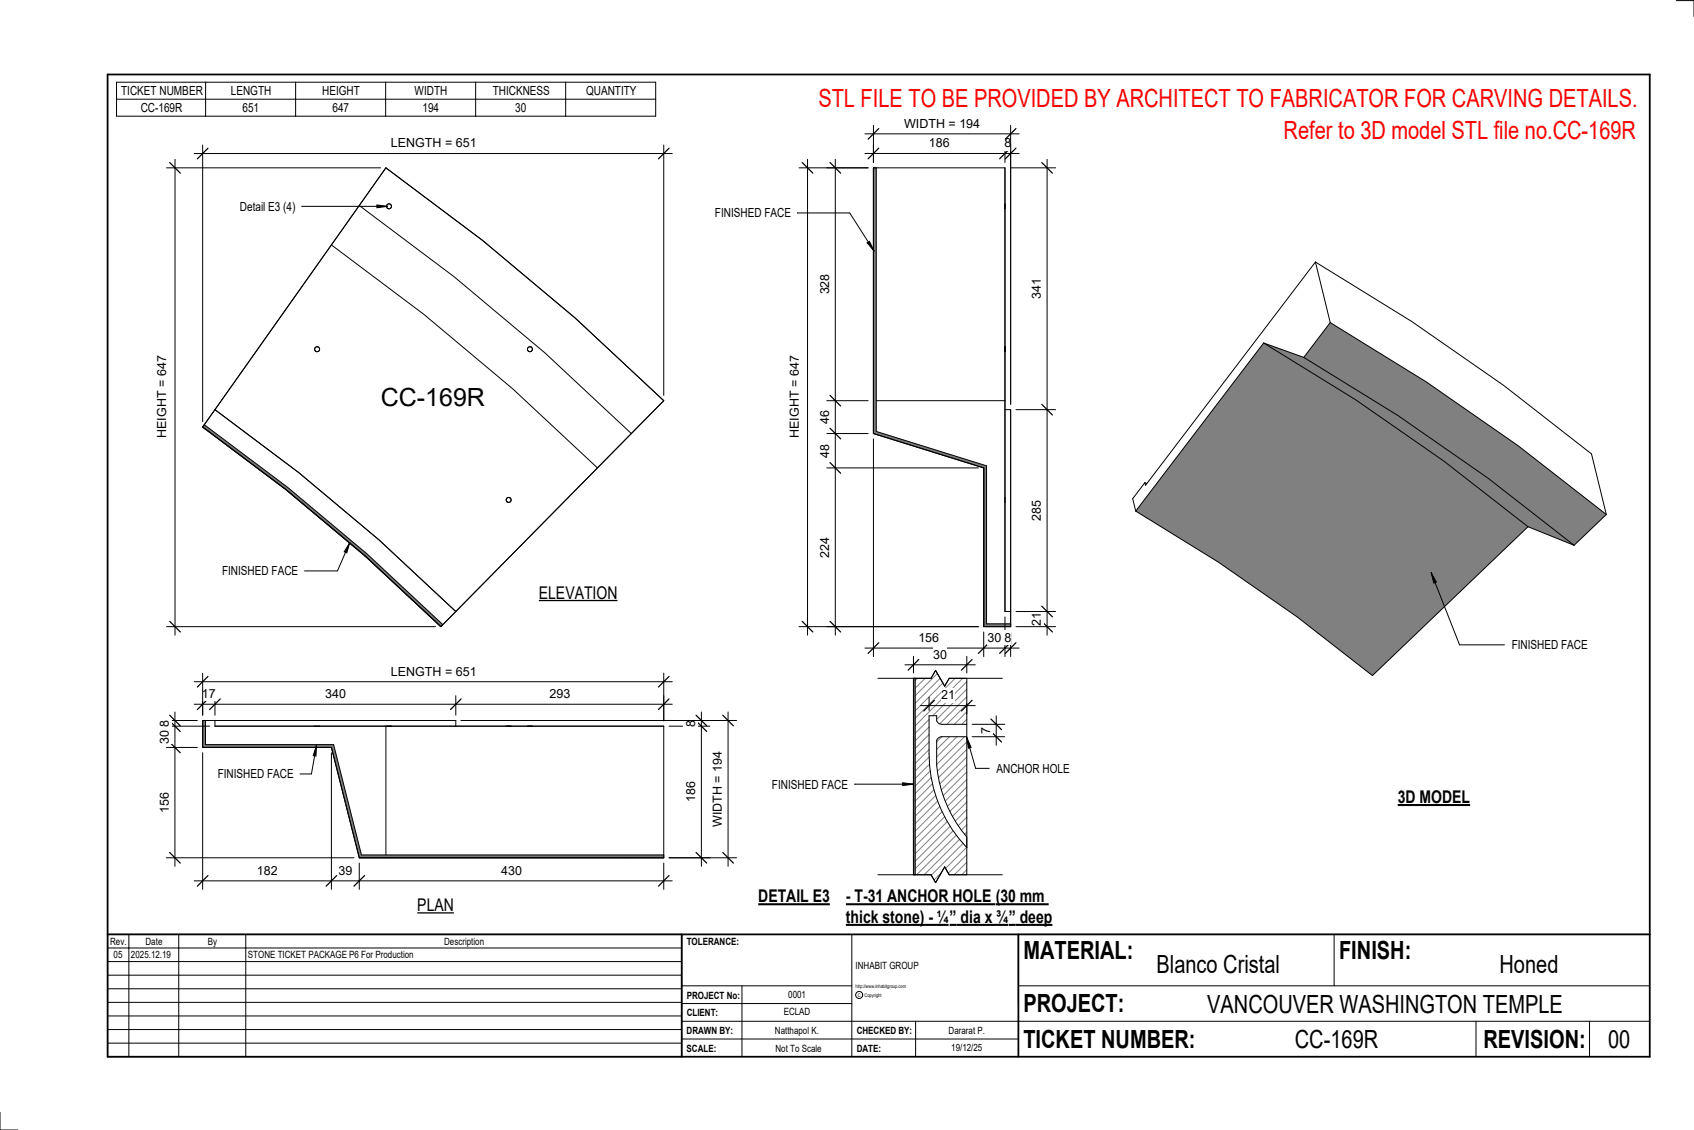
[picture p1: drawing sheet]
<svg xmlns="http://www.w3.org/2000/svg" width="914mm" height="610mm" viewBox="0 0 914 610" stroke-linecap="round" stroke-linejoin="round" font-family="sans-serif">
<g fill="#808080">
<path d="M682 185l50 31 47 33 46 35-84 80a949 949 0 0 0-128-88z"/>
<path d="M682 185l22 8 51 31 48 34 47 36-25-10-46-35-47-33z"/>
<path d="M718 174l52 32 50 35 47 37-17 16a1082 1082 0 0 0-146-101z"/>
</g>
<g fill="none" stroke="#000" stroke-width=".54">
<path d="M710 141l52 32 50 35 47 37 8 33M710 141l8 33M710 141l-92 121v-2M718 174l52 32 50 35 47 37M718 174l-14 19M682 185l50 31 47 33 46 35M682 185l22 8M682 185l-69 91M704 193l51 31 48 34 47 36M613 276l45 27 42 30 41 31 84-80M618 260l1 1M618 260l-7 9 2 7"/>
<path d="M867 278l-17 16M825 284l25 10"/>
</g>
<path d="M471 91h2v142l60 18v86h13v1h-15v-86l-60-18z" fill="#7c7c7c"/>
<g fill="none" stroke="#000" stroke-width=".54">
<path d="M471 91v125M471 91v143M471 91h71M473 91v142l60 18v86h13M542 91v125h-69M542 91v239M471 111v123M542 110v3zM542 187v3zM471 234l60 18M546 221h-4v47M546 221v109"/>
<path d="M546 221v117M531 252v86M542 268v3M542 271v59M531 338h15M542 330h4M546 330v8"/>
</g>
<path d="M110 229l45 34 43 36 41 38-1 1-41-38-43-36-45-34z" fill="#7c7c7c"/>
<g fill="none" stroke="#000" stroke-width=".54">
<path d="M208 91l53 39 50 42 47 44M208 91l-99 139M208 91l-14 20M194 111l-15 21 50 38 48 40 45 42 19-18M194 111l51 38 49 41 47 44M358 216l-120 122M358 216l-17 18M109 230l45 34 43 36 41 38M109 230l7-9 45 34 44 36 41 39M110 229l45 34 43 36 41 38-1 1"/>
<circle cx="210" cy="111" r="1.3"/>
<circle cx="171" cy="188" r="1.3"/>
<circle cx="286" cy="188" r="1.3"/>
<circle cx="275" cy="270" r="1.3"/>
</g>
<path d="M109 389h2v13h69l15 59h163v2h-164l-15-60h-70z" fill="#7c7c7c"/>
<g fill="none" stroke="#000" stroke-width=".54">
<path d="M109 389h137M109 389h7M109 389v14M111 389v13h69l15 59h163M116 392h54M116 389h130M116 392h92M116 389v3M170 392h3M173 392h73M208 392h150M208 392v69"/>
<path d="M211 392h-2h2M246 392h112M246 389v3M273 392h3zM285 392h2zM358 392v71M109 403h70M179 403l15 60M194 463h147M194 463h164M208 463h150"/>
</g>
<path d="M494 366v106h9l2 4 5-8 2 4h10v-15a73 73 0 0 1-20-50v-21h4v3l2 2h14v-25h-10l-2 4-5-8-2 4zM506 398v1a67 67 0 0 0 4 32 69 69 0 0 0 12 21v-55h-14z" fill="#fff"/>
<path d="M493 366h1v106h-1z" fill="#7c7c7c"/>
<g fill="none" stroke="#808080" stroke-width=".54">
<path d="M495 366l-1 1M499 366l-5 5M506 363l-12 12M507 366l-13 13M509 368l-15 15M516 366l-22 21M520 366l-26 26M522 368l-19 18M522 372l-16 16M522 376l-15 15M522 380l-11 11M502 388l-8 8"/>
<path d="M502 392l-8 8M502 396l-8 8M508 397l-2 3M512 397l-6 7M517 397l-11 11M521 397l-15 15M522 384l-7 7M522 388l-3 3M502 400l-8 8M502 404l-8 8M502 408l-8 8M502 412l-8 8"/>
<path d="M502 416l-8 8M503 419l-9 9M522 400l-16 16M522 404l-15 16M522 408l-15 15M522 412l-14 14M522 416l-13 13M503 423l-9 9M504 426l-10 10M505 429l-11 11M506 432l-12 12M507 435l-13 13"/>
<path d="M509 438l-15 14M522 421l-12 11M522 425l-11 10M522 429l-9 9M522 433l-8 7M522 437l-6 6M510 441l-16 15M511 443l-17 18M513 446l-19 19M514 448l-20 21M516 451l-21 21M518 453l-19 19"/>
<path d="M520 455l-17 17M522 457l-12 12M522 441l-5 4M522 445l-3 3M522 449l-1 1M508 471l-4 4M522 461l-10 10M522 465l-7 7M522 469l-3 3"/>
</g>
<path d="M446 91h23M451 86v257M446 216h23M446 234h23M446 252h82M446 338h82M493 366h10l2-4 5 8 2-4h10v106h-10l-2-4-5 8-2-4h-10zM494 366v106M522 391h-14l-2-2v-3h-4a112 112 0 0 0 4 45 73 73 0 0 0 16 26M522 397h-14l-2 2a67 67 0 0 0 6 37 69 69 0 0 0 10 16" fill="none" stroke="#000" stroke-width=".54"/>
<path d="M448 88l6 5M448 213l6 6M448 231l6 6M448 250l6 5M448 335l6 6" fill="none" stroke="#000" stroke-width=".67"/>
<g fill="#fff">
<path d="M441 290h8v11h-8z"/>
<path d="M441 239h8v8h-8z"/>
<path d="M441 221h8v8h-8z"/>
<path d="M441 148h8v11h-8z"/>
</g>
<path d="M431 91h38M436 86v257M431 338h97" fill="none" stroke="#000" stroke-width=".54"/>
<path d="M433 88l6 5M433 335l6 6" fill="none" stroke="#000" stroke-width=".67"/>
<path d="M425 192h8v44h-8z" fill="#fff"/>
<path d="M471 78v10M542 78v10M546 78v140M467 83h83" fill="none" stroke="#000" stroke-width=".54"/>
<path d="M474 80l-5 6M545 80l-5 6M548 80l-5 6" fill="none" stroke="#000" stroke-width=".67"/>
<g fill="#fff">
<path d="M542 73h4v8h-4z"/>
<path d="M501 73h11v8h-11z"/>
</g>
<path d="M471 237v117M542 333v21M467 350h83M531 341v13M546 341v13" fill="none" stroke="#000" stroke-width=".54"/>
<path d="M474 347l-5 5M534 347l-6 5M545 347l-5 5M548 347l-5 5" fill="none" stroke="#000" stroke-width=".67"/>
<g fill="#fff">
<path d="M542 340h4v8h-4z"/>
<path d="M533 340h7v8h-7z"/>
<path d="M496 340h11v8h-11z"/>
</g>
<path d="M467 72h83M471 68v20M546 68v150" fill="none" stroke="#000" stroke-width=".54"/>
<path d="M474 69l-5 6M548 69l-5 6" fill="none" stroke="#000" stroke-width=".67"/>
<path d="M488 63h41v7h-41z" fill="#fff"/>
<path d="M545 91h25M565 86v257M548 221h22M548 330h22M548 338h22" fill="none" stroke="#000" stroke-width=".54"/>
<path d="M562 88l6 5M562 218l6 6M562 327l6 6M562 335l6 6" fill="none" stroke="#000" stroke-width=".67"/>
<g fill="#fff">
<path d="M556 330h7v8h-7z"/>
<path d="M556 270h7v11h-7z"/>
<path d="M556 150h7v11h-7z"/>
<path d="M206 207h56v15h-56z"/>
</g>
<path d="M163 111h46M203 111h6l-6 1z" fill="none" stroke="#000" stroke-width=".54"/>
<path d="M203 111h6l-6 1z" fill="#000"/>
<path d="M130 108h29v7h-29z" fill="#fff"/>
<path d="M109 78v150M358 78v135M105 83h258" fill="none" stroke="#000" stroke-width=".54"/>
<path d="M112 80l-5 6M361 80l-6 6" fill="none" stroke="#000" stroke-width=".67"/>
<path d="M211 73h46v8h-46z" fill="#fff"/>
<path d="M90 91h115M94 86v257M90 338h145" fill="none" stroke="#000" stroke-width=".54"/>
<path d="M92 88l5 5M92 335l5 6" fill="none" stroke="#000" stroke-width=".67"/>
<path d="M84 192h7v44h-7z" fill="#fff"/>
<path d="M105 380h258M109 375v11M116 375v11M246 375v11M358 375v14" fill="none" stroke="#000" stroke-width=".54"/>
<path d="M112 377l-5 6M119 377l-6 6M249 377l-6 6M361 377l-6 6" fill="none" stroke="#000" stroke-width=".67"/>
<g fill="#fff">
<path d="M297 370h11v8h-11z"/>
<path d="M176 370h11v8h-11z"/>
<path d="M109 370h7v8h-7z"/>
</g>
<path d="M105 368h258M109 363v23M358 363v26" fill="none" stroke="#000" stroke-width=".54"/>
<path d="M112 365l-5 6M361 365l-6 6" fill="none" stroke="#000" stroke-width=".67"/>
<path d="M211 358h46v8h-46z" fill="#fff"/>
<path d="M249 389h134M361 392h22M379 384v83M361 463h22" fill="none" stroke="#000" stroke-width=".54"/>
<path d="M376 389l5 6M376 386l5 6M376 460l5 6" fill="none" stroke="#000" stroke-width=".67"/>
<g fill="#fff">
<path d="M369 388h8v4h-8z"/>
<path d="M369 422h8v11h-8z"/>
</g>
<path d="M109 406v74M179 406v74M105 475h258M194 466v14M358 466v14" fill="none" stroke="#000" stroke-width=".54"/>
<path d="M112 472l-5 6M182 472l-6 6M197 472l-6 6M361 472l-6 6" fill="none" stroke="#000" stroke-width=".67"/>
<g fill="#fff">
<path d="M271 466h11v7h-11z"/>
<path d="M183 466h7v7h-7z"/>
<path d="M139 466h11v7h-11z"/>
</g>
<path d="M90 392h23M90 389h17M94 384v83M90 403h17M90 463h101" fill="none" stroke="#000" stroke-width=".54"/>
<path d="M92 389l5 6M92 386l5 6M92 400l5 6M92 460l5 6" fill="none" stroke="#000" stroke-width=".67"/>
<g fill="#fff">
<path d="M85 388h8v4h-8z"/>
<path d="M85 394h8v7h-8z"/>
<path d="M85 427h8v12h-8z"/>
</g>
<path d="M249 389h149M393 384v83M361 463h37" fill="none" stroke="#000" stroke-width=".54"/>
<path d="M390 386l6 6M390 460l6 6" fill="none" stroke="#000" stroke-width=".67"/>
<path d="M384 405h7v41h-7z" fill="#fff"/>
<path d="M474 366h29l2-4 5 8 2-4h29M461 423h32M487 422l6 1-6 1zM474 472h29l2 4 5-8 2 4h29" fill="none" stroke="#000" stroke-width=".54"/>
<path d="M487 422l6 1-6 1z" fill="#000"/>
<g fill="#fff">
<path d="M417 419h40v8h-40z"/>
<path d="M409 478h39v11h-39z"/>
</g>
<path d="M409 488h39" fill="none" stroke="#000" stroke-width="1.1" stroke-linecap="butt"/>
<g fill="#fff">
<path d="M457 478h80v11h-80z"/>
<path d="M537 478h29v11h-29z"/>
<path d="M457 489h56v11h-56z"/>
<path d="M513 489h3v11h-3z"/>
<path d="M516 489h28v11h-28z"/>
<path d="M544 489h4v11h-4z"/>
<path d="M548 489h20v11h-20z"/>
</g>
<path d="M457 488h80M457 499h55M513 499h31M537 488h29M544 499h24" fill="none" stroke="#000" stroke-width="1.1" stroke-linecap="butt"/>
<path d="M525 397h17M525 391h17M538 386v16" fill="none" stroke="#000" stroke-width=".54"/>
<path d="M535 395l6 5M535 388l6 6" fill="none" stroke="#000" stroke-width=".67"/>
<path d="M528 392h8v4h-8z" fill="#fff"/>
<path d="M502 376v7M522 379v6M497 381h29" fill="none" stroke="#000" stroke-width=".54"/>
<path d="M504 378l-5 6M525 378l-6 6" fill="none" stroke="#000" stroke-width=".67"/>
<path d="M508 371h7v8h-7z" fill="#fff"/>
<path d="M522 398l2 5-1 1z" fill="#000"/>
<path d="M522 398l2 5-1 1zM522 398l5 17h7" fill="none" stroke="#000" stroke-width=".54"/>
<path d="M538 411h39v7h-39z" fill="#fff"/>
<path d="M488 359h38M493 354v9M522 354v9" fill="none" stroke="#000" stroke-width=".54"/>
<path d="M496 356l-6 6M525 356l-6 6" fill="none" stroke="#000" stroke-width=".67"/>
<path d="M504 349h7v8h-7z" fill="#fff"/>
<g fill="none" stroke="#000" stroke-width=".54">
<path d="M905 0h9v9M460 504v66M720 504v28M891 504h-341v37M368 532h92M401 532v38M550 532h341M368 551h523M368 541h92M494 551v19M797 551v19M858 551v19"/>
<path d="M368 561h182M0 600v10h10"/>
<circle cx="464" cy="537" r="1.9"/>
</g>
<path d="M58 40h833v530h-833zM58 504h833M368 504v66M550 504v66" fill="none" stroke="#000" stroke-width=".96"/>
<g fill="#fff">
<path d="M652 534h192v15h-192z"/>
<path d="M513 562h17v6h-17z"/>
<path d="M425 533h10v6h-10z"/>
<path d="M423 543h15v6h-15z"/>
<path d="M418 553h24v6h-24z"/>
<path d="M624 513h68v15h-68z"/>
<path d="M809 513h33v15h-33z"/>
<path d="M512 553h20v6h-20z"/>
<path d="M699 553h45v15h-45z"/>
<path d="M442 45h443v16h-443z"/>
<path d="M868 553h12v15h-12z"/>
<path d="M61 512h5v6h-5z"/>
<path d="M693 63h192v15h-192z"/>
<path d="M291 314h42v11h-42z"/>
</g>
<path d="M291 324h42" fill="none" stroke="#000" stroke-width=".69" stroke-linecap="butt"/>
<path d="M225 483h20v11h-20z" fill="#fff"/>
<path d="M225 492h20" fill="none" stroke="#000" stroke-width=".69" stroke-linecap="butt"/>
<path d="M754 424h40v12h-40z" fill="#fff"/>
<path d="M754 434h40" fill="none" stroke="#000" stroke-width="1.1" stroke-linecap="butt"/>
<g fill="none" stroke="#000" stroke-width=".54">
<path d="M63 44h291v19h-291zM63 54h291M111 44v19M160 44v19M208 44v19M257 44v19M305 44v19M430 115h29l13 20M468 131l1-1 3 5zM58 504h310v66h-310zM58 519h310M58 511h310"/>
<path d="M70 504v66M96 504v66M133 504v66M58 533h310M58 526h310M58 555h310M58 548h310M58 541h310M58 563h310"/>
</g>
<path d="M468 131l1-1 3 5z" fill="#000"/>
<path d="M386 111h41v8h-41z" fill="#fff"/>
<path d="M773 309l2 5-1 1z" fill="#000"/>
<path d="M773 309l2 5-1 1zM773 309l15 39h24" fill="none" stroke="#000" stroke-width=".54"/>
<path d="M816 344h41v8h-41z" fill="#fff"/>
<path d="M189 293l-2 5h-1z" fill="#000"/>
<path d="M189 293l-2 5h-1zM189 293l-7 15h-18" fill="none" stroke="#000" stroke-width=".54"/>
<path d="M120 304h40v8h-40z" fill="#fff"/>
<path d="M171 402v6h-2z" fill="#000"/>
<path d="M171 402v6h-2zM171 402l-3 16h-6" fill="none" stroke="#000" stroke-width=".54"/>
<path d="M118 414h40v7h-40z" fill="#fff"/>
<g font-size="13.5" fill="#f00">
<text x="442" y="58">STL FILE TO BE PROVIDED BY ARCHITECT TO FABRICATOR FOR CARVING DETAILS.</text>
<text x="693" y="75">Refer to 3D model STL file no.CC-169R</text>
</g>
<g font-size="13.5">
<text x="206" y="219">CC-169R</text>
<text x="552" y="517">MATERIAL:</text>
<text x="723" y="517">FINISH:</text>
<text x="624" y="525">Blanco Cristal</text>
<text x="809" y="525">Honed</text>
<text x="552" y="546">PROJECT:</text>
<text x="652" y="546">VANCOUVER WASHINGTON TEMPLE</text>
<text x="552" y="565">TICKET NUMBER:</text>
<text x="699" y="565">CC-169R</text>
<text x="801" y="565">REVISION:</text>
<text x="868" y="565">00</text>
</g>
<g font-size="9.4">
<text x="291" y="323">ELEVATION</text>
<text x="754" y="433">3D MODEL</text>
<text x="225" y="491">PLAN</text>
<text x="409" y="487">DETAIL E3</text>
<text x="457" y="487">- T-31 ANCHOR HOLE</text>
<text x="537" y="487">(30 mm</text>
<text x="457" y="498">thick stone) - ¼</text>
<text x="513" y="498">”</text>
<text x="519" y="498">dia x ¾</text>
<text x="544" y="498">”</text>
<text x="550" y="498">deep</text>
</g>
<g font-size="6.7">
<text x="65" y="51">TICKET NUMBER</text>
<text x="125" y="51">LENGTH</text>
<text x="174" y="51">HEIGHT</text>
<text x="224" y="51">WIDTH</text>
<text x="266" y="51">THICKNESS</text>
<text x="316" y="51">QUANTITY</text>
<text x="76" y="60">CC-169R</text>
<text x="131" y="60">651</text>
<text x="179" y="60">647</text>
<text x="228" y="60">194</text>
<text x="278" y="60">30</text>
<text x="488" y="69">WIDTH = 194</text>
<text x="211" y="79">LENGTH = 651</text>
<text x="501" y="79">186</text>
<text x="542" y="79">8</text>
<text x="130" y="114">Detail E3 (4)</text>
<text x="386" y="117">FINISHED FACE</text>
<text x="448" y="159" transform="rotate(-90 448 159)">328</text>
<text x="562" y="161" transform="rotate(-90 562 161)">341</text>
<text x="448" y="229" transform="rotate(-90 448 229)">46</text>
<text x="90" y="236" transform="rotate(-90 90 236)">HEIGHT = 647</text>
<text x="431" y="236" transform="rotate(-90 431 236)">HEIGHT = 647</text>
<text x="448" y="247" transform="rotate(-90 448 247)">48</text>
<text x="562" y="281" transform="rotate(-90 562 281)">285</text>
<text x="448" y="301" transform="rotate(-90 448 301)">224</text>
<text x="120" y="310">FINISHED FACE</text>
<text x="562" y="338" transform="rotate(-90 562 338)">21</text>
<text x="496" y="346">156</text>
<text x="533" y="346">30</text>
<text x="542" y="346">8</text>
<text x="816" y="350">FINISHED FACE</text>
<text x="504" y="355">30</text>
<text x="211" y="364">LENGTH = 651</text>
<text x="109" y="377">17</text>
<text x="176" y="377">340</text>
<text x="297" y="377">293</text>
<text x="508" y="377">21</text>
<text x="91" y="392" transform="rotate(-90 91 392)">8</text>
<text x="375" y="392" transform="rotate(-90 375 392)">8</text>
<text x="534" y="396" transform="rotate(-90 534 396)">7</text>
<text x="91" y="401" transform="rotate(-90 91 401)">30</text>
<text x="118" y="420">FINISHED FACE</text>
<text x="538" y="417">ANCHOR HOLE</text>
<text x="417" y="425">FINISHED FACE</text>
<text x="375" y="433" transform="rotate(-90 375 433)">186</text>
<text x="91" y="439" transform="rotate(-90 91 439)">156</text>
<text x="390" y="446" transform="rotate(-90 390 446)">WIDTH = 194</text>
<text x="139" y="472">182</text>
<text x="183" y="472">39</text>
<text x="271" y="472">430</text>
</g>
<g font-size="5.4">
<text x="59" y="510">Rev.</text>
<text x="79" y="510">Date</text>
<text x="112" y="510">By</text>
<text x="240" y="510">Description</text>
<text x="371" y="510">TOLERANCE:</text>
<text x="61" y="517">05</text>
<text x="71" y="517">2025.12.19</text>
<text x="134" y="517">STONE TICKET PACKAGE P6 For Production</text>
<text x="462" y="523">INHABIT GROUP</text>
<text x="371" y="539">PROJECT No:</text>
<text x="425" y="538">0001</text>
<text x="371" y="548">CLIENT:</text>
<text x="423" y="548">ECLAD</text>
<text x="371" y="558">DRAWN BY:</text>
<text x="418" y="558">Natthapol K.</text>
<text x="462" y="558">CHECKED BY:</text>
<text x="512" y="558">Dararat P.</text>
<text x="371" y="567">SCALE:</text>
<text x="419" y="567">Not To Scale</text>
<text x="462" y="567">DATE:</text>
<text x="513" y="567">19/12/25</text>
</g>
<g font-size="2.7">
<text x="462" y="533">http://www.inhabitgroup.com</text>
<text x="463" y="538">C</text>
<text x="467" y="538">Copyright</text>
</g>
</svg>
